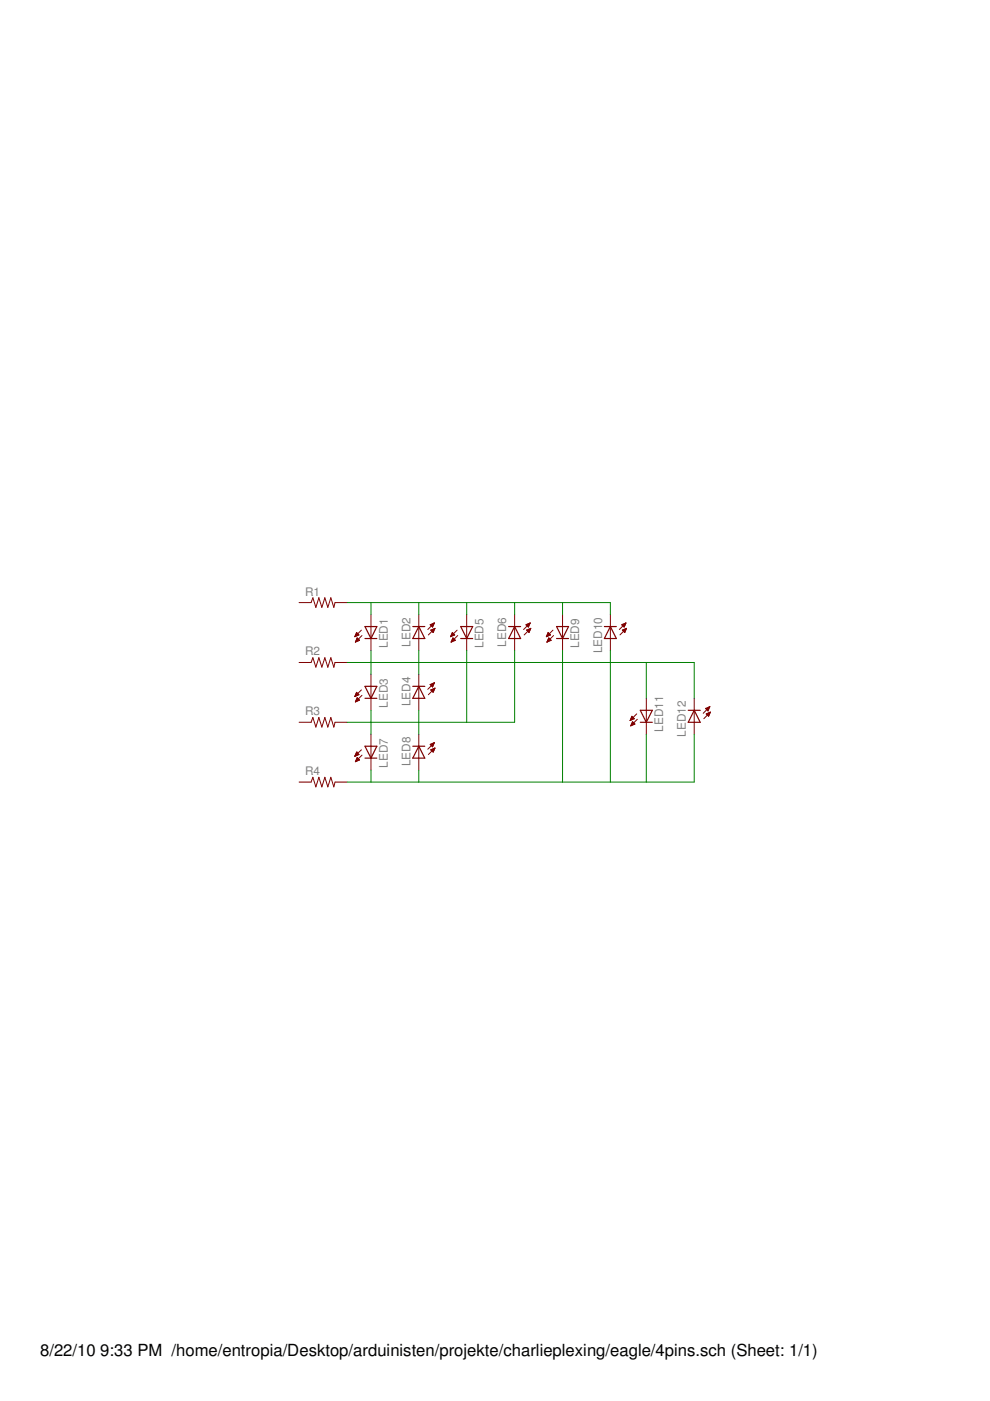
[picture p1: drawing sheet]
<svg xmlns="http://www.w3.org/2000/svg" width="210mm" height="297mm" viewBox="0 0 210 297" stroke-linecap="round" stroke-linejoin="round" font-family="sans-serif">
<g fill="#800000" stroke="#800000" stroke-width=".21">
<path d="M71 127.8h2.6z"/>
<path d="M63.4 127.8h2.6z"/>
<path d="M66.3 126.7l-.3 1.1z"/>
<path d="M66.3 126.7l.7 2.1z"/>
<path d="M67.6 126.7l-.6 2.1z"/>
<path d="M67.6 126.7l.6 2.1z"/>
<path d="M68.9 126.7l-.7 2.1z"/>
<path d="M68.9 126.7l.6 2.1z"/>
<path d="M70.1 126.7l-.6 2.1z"/>
<path d="M70.1 126.7l.7 2.1z"/>
<path d="M71 127.8l-.2 1z"/>
<path d="M71 140.5h2.6z"/>
<path d="M63.4 140.5h2.6z"/>
<path d="M66.3 139.4l-.3 1.1z"/>
<path d="M66.3 139.4l.7 2.1z"/>
<path d="M67.6 139.4l-.6 2.1z"/>
<path d="M67.6 139.4l.6 2.1z"/>
<path d="M68.9 139.4l-.7 2.1z"/>
<path d="M68.9 139.4l.6 2.1z"/>
<path d="M70.1 139.4l-.6 2.1z"/>
<path d="M70.1 139.4l.7 2.1z"/>
<path d="M71 140.5l-.2 1z"/>
<path d="M71 153.1h2.6z"/>
<path d="M63.4 153.1h2.6z"/>
<path d="M66.3 152.1l-.3 1z"/>
<path d="M66.3 152.1l.7 2.1z"/>
<path d="M67.6 152.1l-.6 2.1z"/>
<path d="M67.6 152.1l.6 2.1z"/>
<path d="M68.9 152.1l-.7 2.1z"/>
<path d="M68.9 152.1l.6 2.1z"/>
<path d="M70.1 152.1l-.6 2.1z"/>
<path d="M70.1 152.1l.7 2.1z"/>
<path d="M71 153.1l-.2 1.1z"/>
<path d="M71 165.8h2.6z"/>
<path d="M63.4 165.8h2.6z"/>
<path d="M66.3 164.8l-.3 1z"/>
<path d="M66.3 164.8l.7 2z"/>
<path d="M67.6 164.8l-.6 2z"/>
<path d="M67.6 164.8l.6 2z"/>
<path d="M68.9 164.8l-.7 2z"/>
<path d="M68.9 164.8l.6 2z"/>
<path d="M70.1 164.8l-.6 2z"/>
<path d="M70.1 164.8l.7 2z"/>
<path d="M71 165.8l-.2 1z"/>
<path d="M78.7 135.4v2.5z"/>
<path d="M78.7 130.3v2.5z"/>
<path d="M78.7 132.8v2.6z"/>
<path d="M76.6 133.6l-1.4 1.4z"/>
<path d="M76.7 134.7l-1.3 1.4z"/>
<path d="M75.6 134.1l-.4 .9z"/>
<path d="M75.6 134.1l.5 .5z"/>
<path d="M75.2 135l.9-.4z"/>
<path d="M75.2 134.9h.2z"/>
<path d="M75.3 134.8h.4z"/>
<path d="M75.4 134.7h.6z"/>
<path d="M75.4 134.5h.6z"/>
<path d="M75.5 134.4h.4z"/>
<path d="M75.5 134.3h.3z"/>
<path d="M75.7 135.3l-.3 .8z"/>
<path d="M75.7 135.3l.5 .5z"/>
<path d="M75.4 136.1l.8-.3z"/>
<path d="M75.4 136h.3z"/>
<path d="M75.5 135.9h.5z"/>
<path d="M75.5 135.7h.7z"/>
<path d="M75.6 135.6h.5z"/>
<path d="M75.6 135.5h.4z"/>
<path d="M75.7 135.4h.2z"/>
<path d="M88.8 130.3v2.5z"/>
<path d="M88.8 135.4v2.5z"/>
<path d="M88.8 132.8v2.6z"/>
<path d="M90.8 134.6l1.4-1.4z"/>
<path d="M90.7 133.5l1.4-1.4z"/>
<path d="M92.2 133.2l-.4 .9z"/>
<path d="M91.3 133.6l.5 .5z"/>
<path d="M91.3 133.6l.9-.4z"/>
<path d="M91.7 133.9h.2z"/>
<path d="M91.6 133.8h.4z"/>
<path d="M91.4 133.7h.6z"/>
<path d="M91.4 133.6h.7z"/>
<path d="M91.7 133.5h.4z"/>
<path d="M91.9 133.3h.3z"/>
<path d="M92.1 132.1l-.4 .9z"/>
<path d="M91.2 132.5l.5 .5z"/>
<path d="M91.2 132.5l.9-.4z"/>
<path d="M91.6 132.9h.2z"/>
<path d="M91.5 132.7h.3z"/>
<path d="M91.4 132.6h.5z"/>
<path d="M91.2 132.5h.7z"/>
<path d="M91.4 132.4h.6z"/>
<path d="M91.7 132.2h.3z"/>
<path d="M78.7 148.1v2.5z"/>
<path d="M78.7 143v2.5z"/>
<path d="M78.7 145.5v2.6z"/>
<path d="M76.6 146.3l-1.4 1.4z"/>
<path d="M75.4 148.8l1.3-1.4z"/>
<path d="M75.6 146.8l-.4 .9z"/>
<path d="M75.6 146.8l.5 .5z"/>
<path d="M75.2 147.7l.9-.4z"/>
<path d="M75.3 147.6h.2z"/>
<path d="M75.3 147.4h.5z"/>
<path d="M75.4 147.3h.7z"/>
<path d="M75.4 147.2h.6z"/>
<path d="M75.5 147.1h.4z"/>
<path d="M75.5 147h.3z"/>
<path d="M75.7 147.9l-.3 .9z"/>
<path d="M75.7 147.9l.5 .5z"/>
<path d="M75.4 148.8l.8-.4z"/>
<path d="M75.4 148.8h.1z"/>
<path d="M75.4 148.6h.4z"/>
<path d="M75.5 148.5h.6z"/>
<path d="M75.5 148.4h.7z"/>
<path d="M75.6 148.3h.5z"/>
<path d="M75.6 148.2h.3z"/>
<path d="M75.7 148h.1z"/>
<path d="M88.8 143v2.5z"/>
<path d="M88.8 148.1v2.5z"/>
<path d="M88.8 145.5v2.6z"/>
<path d="M90.8 147.3l1.4-1.4z"/>
<path d="M90.7 146.2l1.4-1.4z"/>
<path d="M92.2 145.9l-.4 .9z"/>
<path d="M91.3 146.3l.5 .5z"/>
<path d="M91.3 146.3l.9-.4z"/>
<path d="M91.8 146.7h.1z"/>
<path d="M91.7 146.6h.2z"/>
<path d="M91.5 146.5h.5z"/>
<path d="M91.4 146.3h.6z"/>
<path d="M91.5 146.2h.6z"/>
<path d="M91.8 146.1h.3z"/>
<path d="M92 146h.2z"/>
<path d="M92.1 144.8l-.4 .8z"/>
<path d="M91.2 145.1l.5 .5z"/>
<path d="M91.2 145.1l.9-.3z"/>
<path d="M91.6 145.5h.2z"/>
<path d="M91.5 145.4h.3z"/>
<path d="M91.3 145.3h.6z"/>
<path d="M91.2 145.1h.7z"/>
<path d="M91.5 145h.5z"/>
<path d="M91.8 144.9h.2z"/>
<path d="M99 135.4v2.5z"/>
<path d="M99 130.3v2.5z"/>
<path d="M99 132.8v2.6z"/>
<path d="M96.9 133.6l-1.4 1.4z"/>
<path d="M97 134.7l-1.3 1.4z"/>
<path d="M95.9 134.1l-.4 .9z"/>
<path d="M95.9 134.1l.5 .5z"/>
<path d="M95.5 135l.9-.4z"/>
<path d="M95.6 134.9h.1z"/>
<path d="M95.6 134.8h.4z"/>
<path d="M95.7 134.7h.6z"/>
<path d="M95.7 134.5h.6z"/>
<path d="M95.8 134.4h.4z"/>
<path d="M95.8 134.3h.3z"/>
<path d="M96 135.3l-.3 .8z"/>
<path d="M96 135.3l.5 .5z"/>
<path d="M95.7 136.1l.8-.3z"/>
<path d="M95.7 136h.3z"/>
<path d="M95.8 135.9h.5z"/>
<path d="M95.8 135.7h.7z"/>
<path d="M95.9 135.6h.5z"/>
<path d="M95.9 135.5h.4z"/>
<path d="M96 135.4h.2z"/>
<path d="M109.1 130.3v2.5z"/>
<path d="M109.1 135.4v2.5z"/>
<path d="M109.1 132.8v2.6z"/>
<path d="M111.1 134.6l1.4-1.4z"/>
<path d="M111 133.5l1.4-1.4z"/>
<path d="M112.5 133.2l-.3 .9z"/>
<path d="M111.7 133.6l.5 .5z"/>
<path d="M111.7 133.6l.8-.4z"/>
<path d="M112 133.9h.2z"/>
<path d="M111.9 133.8h.4z"/>
<path d="M111.7 133.7h.6z"/>
<path d="M111.7 133.6h.7z"/>
<path d="M112 133.5h.4z"/>
<path d="M112.3 133.3h.2z"/>
<path d="M112.4 132.1l-.4 .9z"/>
<path d="M111.5 132.5l.5 .5z"/>
<path d="M111.5 132.5l.9-.4z"/>
<path d="M111.9 132.9h.2z"/>
<path d="M111.8 132.7h.3z"/>
<path d="M111.7 132.6h.5z"/>
<path d="M111.5 132.5h.7z"/>
<path d="M111.7 132.4h.6z"/>
<path d="M112 132.2h.3z"/>
<path d="M78.7 160.7v2.6z"/>
<path d="M78.7 155.7v2.5z"/>
<path d="M78.7 158.2v2.5z"/>
<path d="M75.2 160.4l1.4-1.4z"/>
<path d="M76.7 160.1l-1.3 1.4z"/>
<path d="M75.6 159.5l-.4 .9z"/>
<path d="M75.6 159.5l.5 .5z"/>
<path d="M75.2 160.4l.9-.4z"/>
<path d="M75.3 160.2h.3z"/>
<path d="M75.3 160.1h.6z"/>
<path d="M75.4 160h.7z"/>
<path d="M75.4 159.8h.6z"/>
<path d="M75.5 159.7h.3z"/>
<path d="M75.5 159.6h.2z"/>
<path d="M75.7 160.6l-.3 .9z"/>
<path d="M75.7 160.6l.5 .5z"/>
<path d="M75.4 161.5l.8-.4z"/>
<path d="M75.4 161.4h.2z"/>
<path d="M75.4 161.3h.5z"/>
<path d="M75.5 161.2h.6z"/>
<path d="M75.5 161h.7z"/>
<path d="M75.6 160.9h.4z"/>
<path d="M75.6 160.8h.3z"/>
<path d="M88.8 155.7v2.5z"/>
<path d="M88.8 160.7v2.6z"/>
<path d="M88.8 158.2v2.5z"/>
<path d="M90.8 160l1.4-1.4z"/>
<path d="M90.7 158.9l1.4-1.4z"/>
<path d="M92.2 158.6l-.4 .9z"/>
<path d="M91.3 159l.5 .5z"/>
<path d="M91.3 159l.9-.4z"/>
<path d="M91.7 159.4h.2z"/>
<path d="M91.6 159.2h.3z"/>
<path d="M91.5 159.1h.5z"/>
<path d="M91.4 159h.7z"/>
<path d="M91.6 158.9h.5z"/>
<path d="M91.8 158.7h.4z"/>
<path d="M92.1 157.5l-.4 .8z"/>
<path d="M91.2 157.8l.5 .5z"/>
<path d="M91.2 157.8l.9-.3z"/>
<path d="M91.5 158.2h.3z"/>
<path d="M91.4 158h.4z"/>
<path d="M91.3 157.9h.6z"/>
<path d="M91.3 157.8h.6z"/>
<path d="M91.6 157.7h.4z"/>
<path d="M91.9 157.5h.2z"/>
<path d="M119.3 135.4v2.5z"/>
<path d="M119.3 130.3v2.5z"/>
<path d="M119.3 132.8v2.6z"/>
<path d="M117.2 133.6l-1.4 1.4z"/>
<path d="M117.4 134.7l-1.4 1.4z"/>
<path d="M116.2 134.1l-.4 .9z"/>
<path d="M116.2 134.1l.5 .5z"/>
<path d="M115.8 135l.9-.4z"/>
<path d="M115.9 134.9h.2z"/>
<path d="M115.9 134.8h.4z"/>
<path d="M116 134.7h.6z"/>
<path d="M116 134.5h.6z"/>
<path d="M116.1 134.4h.4z"/>
<path d="M116.1 134.3h.3z"/>
<path d="M116.4 135.3l-.4 .8z"/>
<path d="M116.4 135.3l.5 .5z"/>
<path d="M116 136.1l.9-.3z"/>
<path d="M116 136h.3z"/>
<path d="M116.1 135.9h.5z"/>
<path d="M116.1 135.7h.7z"/>
<path d="M116.2 135.6h.5z"/>
<path d="M116.2 135.5h.4z"/>
<path d="M116.3 135.4h.2z"/>
<path d="M129.4 130.3v2.5z"/>
<path d="M129.4 135.4v2.5z"/>
<path d="M129.4 132.8v2.6z"/>
<path d="M131.4 134.6l1.4-1.4z"/>
<path d="M131.3 133.5l1.4-1.4z"/>
<path d="M132.8 133.2l-.3 .9z"/>
<path d="M132 133.6l.5 .5z"/>
<path d="M132 133.6l.8-.4z"/>
<path d="M132.3 133.9h.2z"/>
<path d="M132.2 133.8h.4z"/>
<path d="M132.1 133.7h.5z"/>
<path d="M132 133.6h.7z"/>
<path d="M132.3 133.5h.4z"/>
<path d="M132.6 133.3h.2z"/>
<path d="M132.7 132.1l-.4 .9z"/>
<path d="M131.8 132.5l.5 .5z"/>
<path d="M131.8 132.5l.9-.4z"/>
<path d="M132.2 132.9h.2z"/>
<path d="M132.1 132.7h.3z"/>
<path d="M132 132.6h.5z"/>
<path d="M131.9 132.5h.6z"/>
<path d="M132 132.4h.6z"/>
<path d="M132.3 132.2h.3z"/>
<path d="M137 153.1v2.6z"/>
<path d="M137 148.1v2.5z"/>
<path d="M137 150.6v2.5z"/>
<path d="M135 151.4l-1.4 1.4z"/>
<path d="M135.1 152.5l-1.4 1.4z"/>
<path d="M134 151.9l-.4 .9z"/>
<path d="M134 151.9l.5 .5z"/>
<path d="M133.6 152.8l.9-.4z"/>
<path d="M133.7 152.6h.2z"/>
<path d="M133.7 152.5h.5z"/>
<path d="M133.8 152.4h.7z"/>
<path d="M133.8 152.2h.6z"/>
<path d="M133.9 152.1h.4z"/>
<path d="M133.9 152h.2z"/>
<path d="M134.1 153l-.4 .9z"/>
<path d="M134.1 153l.5 .5z"/>
<path d="M133.7 153.9l.9-.4z"/>
<path d="M133.8 153.8h.1z"/>
<path d="M133.8 153.7h.4z"/>
<path d="M133.9 153.6h.6z"/>
<path d="M133.9 153.5h.7z"/>
<path d="M134 153.3h.4z"/>
<path d="M134 153.2h.3z"/>
<path d="M134.1 153.1h.1z"/>
<path d="M147.2 148.1v2.5z"/>
<path d="M147.2 153.1v2.6z"/>
<path d="M147.2 150.6v2.5z"/>
<path d="M149.2 152.4l1.4-1.4z"/>
<path d="M149.1 151.2l1.4-1.4z"/>
<path d="M150.6 151l-.4 .9z"/>
<path d="M149.7 151.4l.5 .5z"/>
<path d="M149.7 151.4l.9-.4z"/>
<path d="M150.1 151.8h.2z"/>
<path d="M150 151.7h.3z"/>
<path d="M149.9 151.5h.5z"/>
<path d="M149.8 151.4h.6z"/>
<path d="M149.9 151.3h.6z"/>
<path d="M150.2 151.2h.3z"/>
<path d="M150.5 151h.1z"/>
<path d="M150.5 149.8l-.4 .9z"/>
<path d="M149.6 150.2l.5 .5z"/>
<path d="M149.6 150.2l.9-.4z"/>
<path d="M149.9 150.6h.3z"/>
<path d="M149.8 150.5h.4z"/>
<path d="M149.7 150.3h.6z"/>
<path d="M149.6 150.2h.7z"/>
<path d="M149.9 150.1h.5z"/>
<path d="M150.2 150h.2z"/>
</g>
<g fill="#800000" stroke="#800000" stroke-width=".25">
<path d="M79.9 132.8l-1.2 2.6z"/>
<path d="M77.4 132.8l1.3 2.6z"/>
<path d="M78.7 135.4h1.2z"/>
<path d="M77.4 135.4h1.3z"/>
<path d="M78.7 132.8h1.2z"/>
<path d="M77.4 132.8h1.3z"/>
<path d="M88.8 132.8l-1.3 2.6z"/>
<path d="M88.8 132.8l1.3 2.6z"/>
<path d="M87.5 132.8h1.3z"/>
<path d="M88.8 132.8h1.3z"/>
<path d="M87.5 135.4h1.3z"/>
<path d="M88.8 135.4h1.3z"/>
<path d="M79.9 145.5l-1.2 2.6z"/>
<path d="M77.4 145.5l1.3 2.6z"/>
<path d="M78.7 148.1h1.2z"/>
<path d="M77.4 148.1h1.3z"/>
<path d="M78.7 145.5h1.2z"/>
<path d="M77.4 145.5h1.3z"/>
<path d="M88.8 145.5l-1.3 2.6z"/>
<path d="M88.8 145.5l1.3 2.6z"/>
<path d="M87.5 145.5h1.3z"/>
<path d="M88.8 145.5h1.3z"/>
<path d="M87.5 148.1h1.3z"/>
<path d="M88.8 148.1h1.3z"/>
<path d="M100.2 132.8l-1.2 2.6z"/>
<path d="M97.7 132.8l1.3 2.6z"/>
<path d="M99 135.4h1.2z"/>
<path d="M97.7 135.4h1.3z"/>
<path d="M99 132.8h1.2z"/>
<path d="M97.7 132.8h1.3z"/>
<path d="M109.1 132.8l-1.3 2.6z"/>
<path d="M109.1 132.8l1.3 2.6z"/>
<path d="M107.8 132.8h1.3z"/>
<path d="M109.1 132.8h1.3z"/>
<path d="M107.8 135.4h1.3z"/>
<path d="M109.1 135.4h1.3z"/>
<path d="M79.9 158.2l-1.2 2.5z"/>
<path d="M77.4 158.2l1.3 2.5z"/>
<path d="M78.7 160.7h1.2z"/>
<path d="M77.4 160.7h1.3z"/>
<path d="M78.7 158.2h1.2z"/>
<path d="M77.4 158.2h1.3z"/>
<path d="M88.8 158.2l-1.3 2.5z"/>
<path d="M88.8 158.2l1.3 2.5z"/>
<path d="M87.5 158.2h1.3z"/>
<path d="M88.8 158.2h1.3z"/>
<path d="M87.5 160.7h1.3z"/>
<path d="M88.8 160.7h1.3z"/>
<path d="M120.5 132.8l-1.2 2.6z"/>
<path d="M118 132.8l1.3 2.6z"/>
<path d="M119.3 135.4h1.2z"/>
<path d="M118 135.4h1.3z"/>
<path d="M119.3 132.8h1.2z"/>
<path d="M118 132.8h1.3z"/>
<path d="M129.4 132.8l-1.3 2.6z"/>
<path d="M129.4 132.8l1.3 2.6z"/>
<path d="M128.1 132.8h1.3z"/>
<path d="M129.4 132.8h1.3z"/>
<path d="M128.1 135.4h1.3z"/>
<path d="M129.4 135.4h1.3z"/>
<path d="M138.3 150.6l-1.3 2.5z"/>
<path d="M135.8 150.6l1.2 2.5z"/>
<path d="M137 153.1h1.3z"/>
<path d="M135.8 153.1h1.2z"/>
<path d="M137 150.6h1.3z"/>
<path d="M135.8 150.6h1.2z"/>
<path d="M147.2 150.6l-1.3 2.5z"/>
<path d="M147.2 150.6l1.3 2.5z"/>
<path d="M145.9 150.6h1.3z"/>
<path d="M147.2 150.6h1.3z"/>
<path d="M145.9 153.1h1.3z"/>
<path d="M147.2 153.1h1.3z"/>
</g>
<g fill="#008000" stroke="#008000" stroke-width=".21">
<path d="M73.6 127.8h5.1z"/>
<path d="M78.7 127.8v2.5z"/>
<path d="M78.7 127.8h10.1z"/>
<path d="M88.8 127.8v2.5z"/>
<path d="M88.8 127.8h10.2z"/>
<path d="M99 127.8h10.1z"/>
<path d="M109.1 127.8v2.5z"/>
<path d="M99 127.8v2.5z"/>
<path d="M109.1 127.8h10.2z"/>
<path d="M119.3 127.8v2.5z"/>
<path d="M119.3 127.8h10.1z"/>
<path d="M129.4 127.8v2.5z"/>
<path d="M78.7 140.5v2.5z"/>
<path d="M78.7 137.9v2.6z"/>
<path d="M73.6 140.5h5.1z"/>
<path d="M88.8 140.5v2.5z"/>
<path d="M88.8 137.9v2.6z"/>
<path d="M78.7 140.5h10.1z"/>
<path d="M88.8 140.5h48.2z"/>
<path d="M137 140.5h10.2z"/>
<path d="M137 140.5v7.6z"/>
<path d="M147.2 140.5v7.6z"/>
<path d="M73.6 153.1h5.1z"/>
<path d="M78.7 150.6v2.5z"/>
<path d="M78.7 153.1h10.1z"/>
<path d="M88.8 150.6v2.5z"/>
<path d="M88.8 153.1h10.2z"/>
<path d="M99 137.9v15.2z"/>
<path d="M99 153.1h10.1z"/>
<path d="M109.1 137.9v15.2z"/>
<path d="M78.7 153.1v2.6z"/>
<path d="M88.8 153.1v2.6z"/>
<path d="M73.6 165.8h5.1z"/>
<path d="M78.7 163.3v2.5z"/>
<path d="M119.3 137.9v27.9z"/>
<path d="M88.8 165.8h30.5z"/>
<path d="M78.7 165.8h10.1z"/>
<path d="M129.4 137.9v27.9z"/>
<path d="M119.3 165.8h10.1z"/>
<path d="M129.4 165.8h7.6z"/>
<path d="M137 165.8h10.2z"/>
<path d="M137 155.7v10.1z"/>
<path d="M147.2 155.7v10.1z"/>
<path d="M88.8 163.3v2.5z"/>
</g>
<g font-size="3.5">
<text x="8.5" y="287.5">8/22/10</text>
<text x="21.3" y="287.5">9:33 PM /home/entropia/Desktop/arduinisten/projekte/charlieplexing/eagle/4pins.sch (Sheet: 1/1)</text>
</g>
<g font-size="2.5" fill="#808080">
<text x="64.7" y="126.3">R1</text>
<text x="82.2" y="137.4" transform="rotate(-90 82.2 137.4)">LED1</text>
<text x="87" y="137.1" transform="rotate(-90 87 137.1)">LED2</text>
<text x="102.5" y="137.4" transform="rotate(-90 102.5 137.4)">LED5</text>
<text x="107.3" y="137.1" transform="rotate(-90 107.3 137.1)">LED6</text>
<text x="122.8" y="137.4" transform="rotate(-90 122.8 137.4)">LED9</text>
<text x="64.7" y="139">R2</text>
<text x="127.6" y="138.5" transform="rotate(-90 127.6 138.5)">LED10</text>
<text x="87" y="149.8" transform="rotate(-90 87 149.8)">LED4</text>
<text x="64.7" y="151.6">R3</text>
<text x="82.2" y="150.1" transform="rotate(-90 82.2 150.1)">LED3</text>
<text x="140.6" y="155.2" transform="rotate(-90 140.6 155.2)">LED11</text>
<text x="145.4" y="156.2" transform="rotate(-90 145.4 156.2)">LED12</text>
<text x="64.7" y="164.3">R4</text>
<text x="82.2" y="162.8" transform="rotate(-90 82.2 162.8)">LED7</text>
<text x="87" y="162.4" transform="rotate(-90 87 162.4)">LED8</text>
</g>
</svg>
